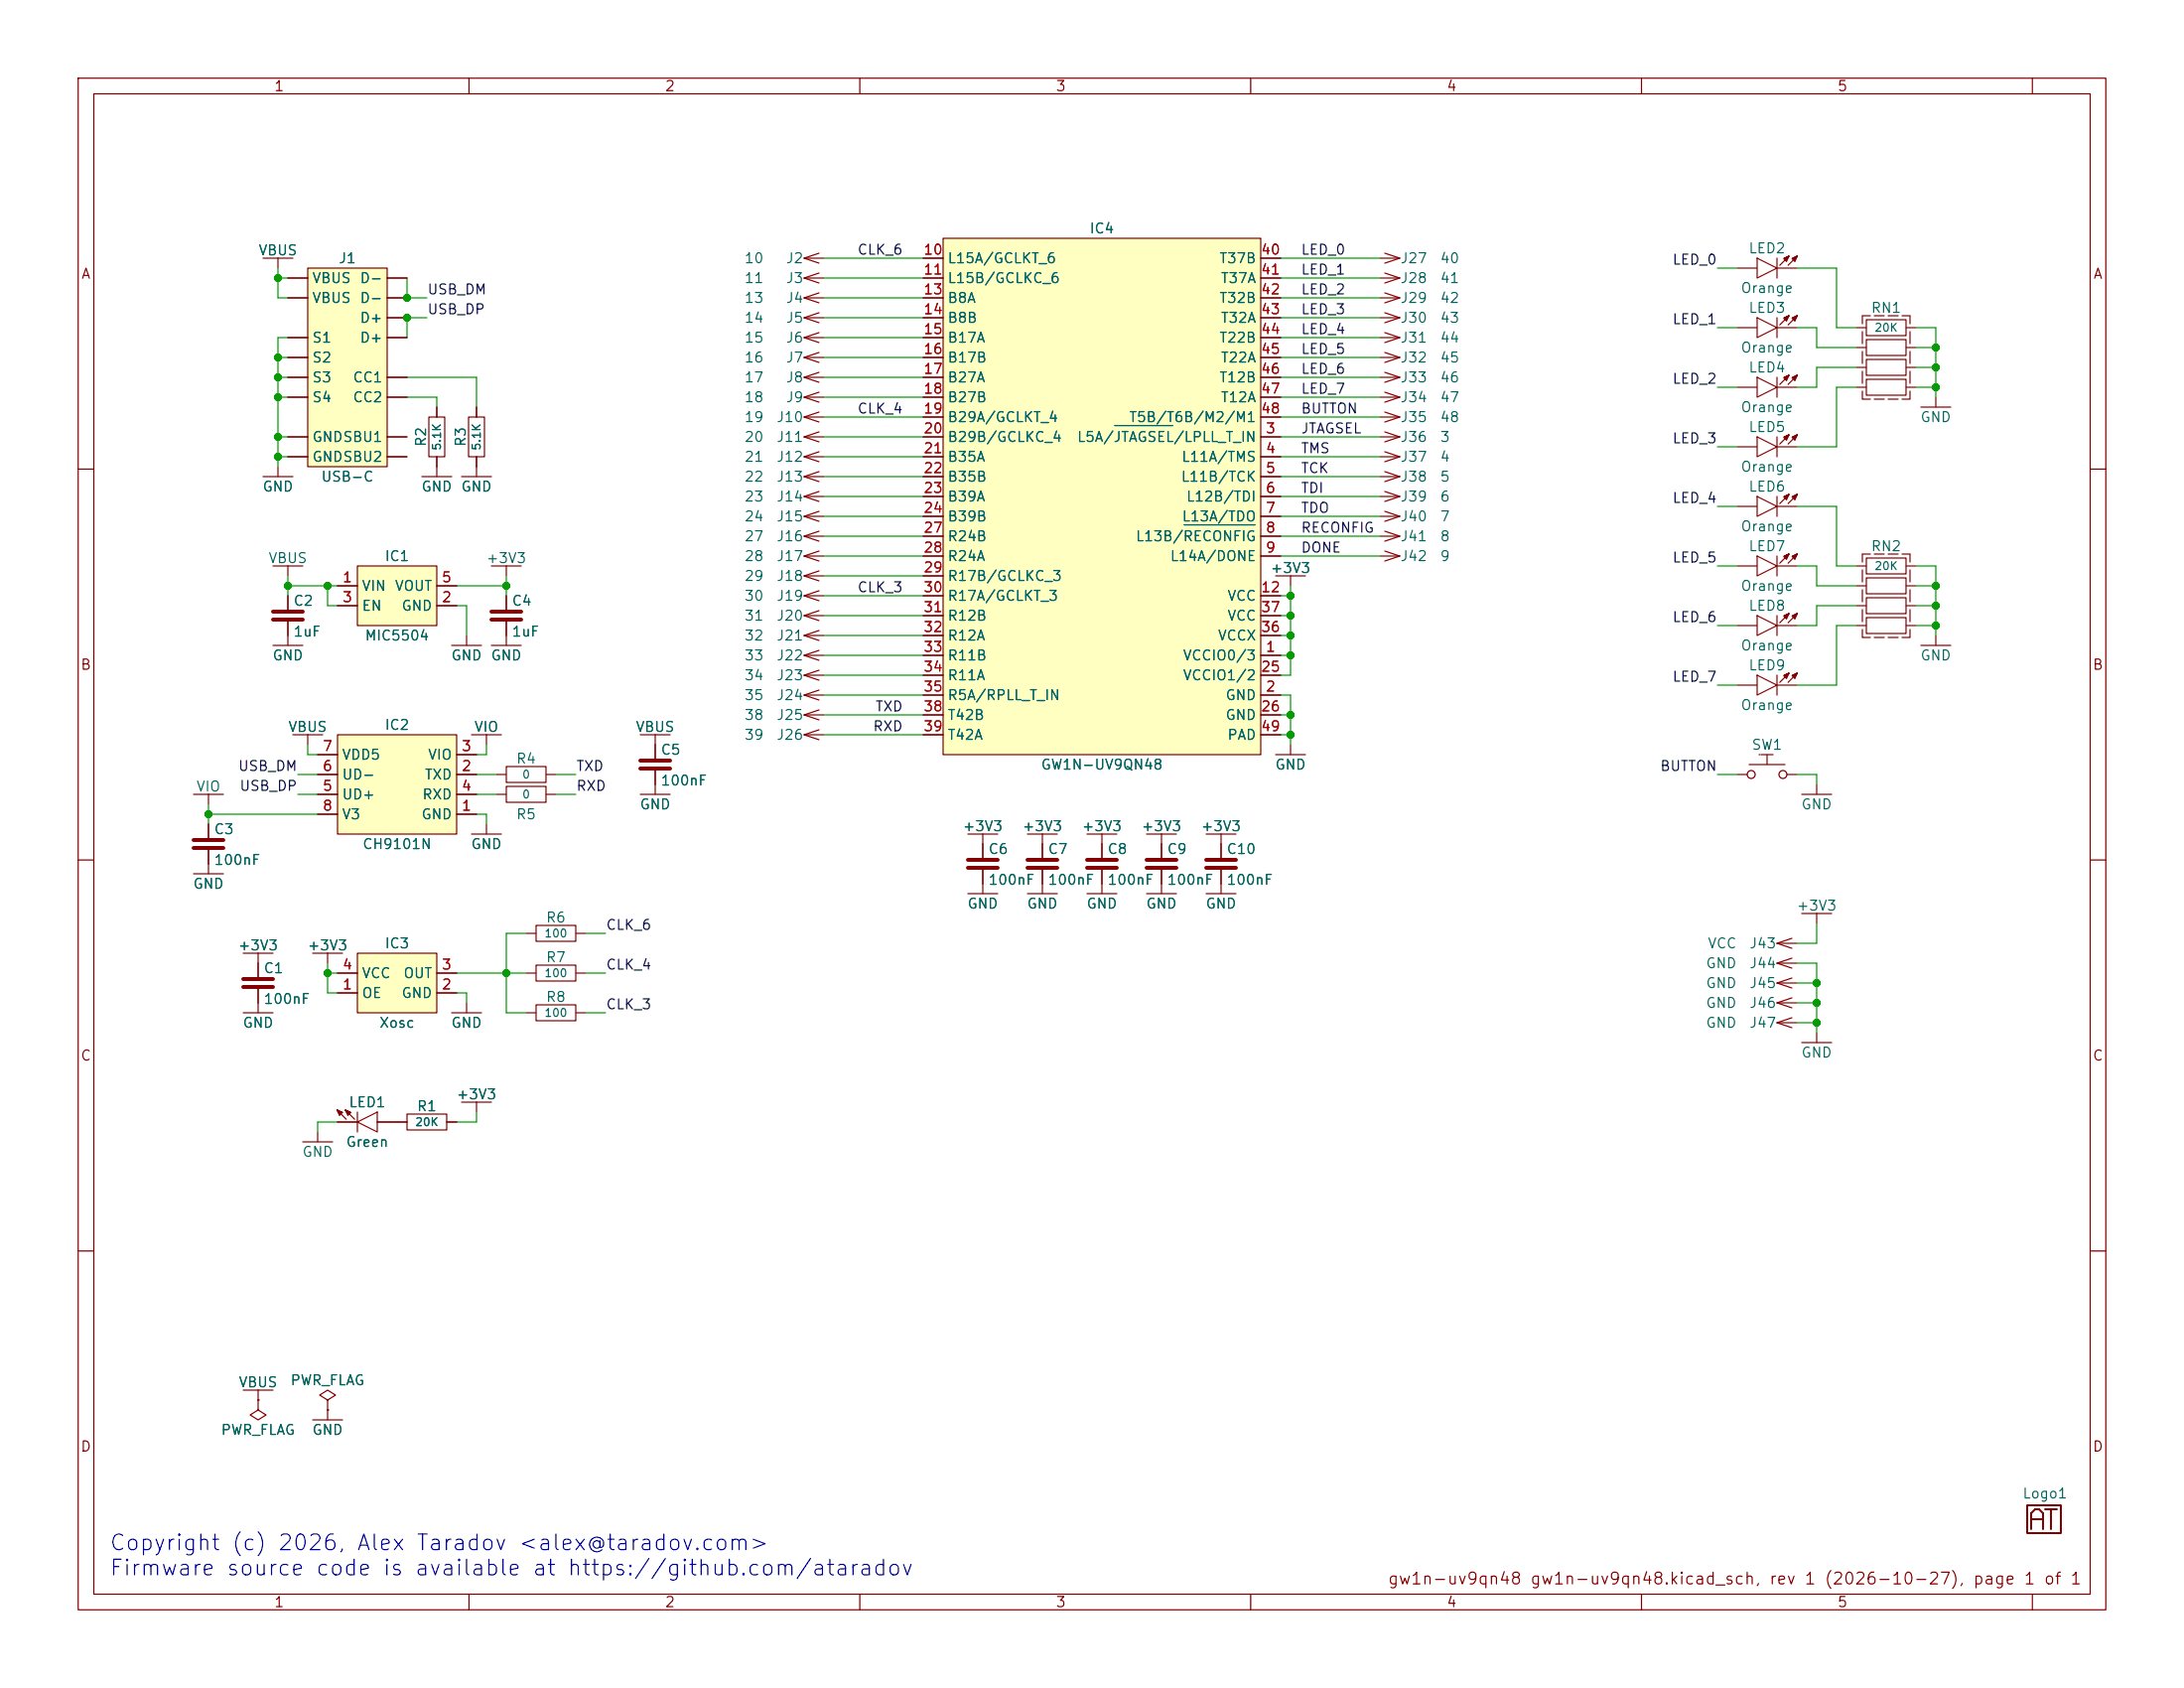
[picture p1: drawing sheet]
<svg xmlns="http://www.w3.org/2000/svg" width="279mm" height="216mm" viewBox="0 0 279 216" stroke-linecap="round" stroke-linejoin="round" font-family="sans-serif">
<g fill="none" stroke="#840000" stroke-width=".15">
<path d="M10 10h259.4v195.9h-259.4zM12 12h255.4v191.9h-255.4zM60 10v2M110 10v2M160 10v2M210 10v2M260 10v2M176.5 53.3h2.6M176.5 48.3h2.6M176.5 50.8h2.6M176.5 55.9h2.6M177.2 52.7l1.9 .6"/>
<path d="M177.2 47.6l1.9 .7M177.2 50.2l1.9 .6M177.2 55.2l1.9 .7M179.1 53.3l-1.9 .7M179.1 48.3l-1.9 .6M179.1 50.8l-1.9 .6M179.1 55.9l-1.9 .6M10 60h2M34.9 72.4h3.8M36.8 72.4v1.3M36.8 76.2v1.9M36.8 79.4v3.2"/>
<path d="M62.9 72.4h3.8M64.8 72.4v1.3M102.9 78.7l1.9 .7M102.9 78.7h2.5M102.9 71.1l1.9 .7M102.9 71.1h2.5M102.9 73.7l1.9 .6M102.9 73.7h2.5M102.9 68.6l1.9 .6M102.9 68.6h2.5M102.9 66l1.9 .7M102.9 66h2.5"/>
<path d="M102.9 76.2l1.9 .6M102.9 76.2h2.5M104.8 78.1l-1.9 .6M104.8 70.5l-1.9 .6M104.8 73l-1.9 .7M104.8 67.9l-1.9 .7M104.8 65.4l-1.9 .6M104.8 75.6l-1.9 .6M237.5 72.4h1.3M237.5 74.9h1.3M237.5 77.5h1.3M238.3 72.9v1.5"/>
<path d="M238.3 75.4v1.6M238.3 78v1.5M238.8 71.4h5v2h-5zM238.8 73.9h5v2h-5zM238.8 76.5h5v2h-5zM238.8 79h5v2h-5zM239.3 70.9h-1v1M239.8 70.9h1.2M241.6 70.9h1.2M243.3 70.9h1v1M243.8 72.4h1.3M243.8 74.9h1.3"/>
<path d="M243.8 77.5h1.3M244.3 72.9v1.5M244.3 75.4v1.6M244.3 78v1.5M267.4 60h2M34.9 82.6h3.8M81.9 94h3.8M83.8 94v3.2M83.8 98.4v3.2M102.9 81.3l1.9 .6M102.9 81.3h2.5M102.9 88.9l1.9 .6"/>
<path d="M102.9 88.9h2.5M102.9 91.4l1.9 .7M102.9 91.4h2.5M102.9 94l1.9 .6M102.9 94h2.5M104.8 80.6l-1.9 .7M104.8 88.3l-1.9 .6M104.8 90.8l-1.9 .6M104.8 93.3l-1.9 .7M237.5 80h1.3M238.3 80.5v1h1M239.8 81.5h1.2"/>
<path d="M241.6 81.5h1.2M243.8 80h1.3M244.3 80.5v1h-1M245.7 82.6h3.9M247.6 81.3v1.3M10 110h2M81.9 101.6h3.8M267.4 110h2M10 160h2M267.4 160h2M60 203.9v2M110 203.9v2"/>
<path d="M160 203.9v2M210 203.9v2M260 203.9v2"/>
</g>
<path d="M34.9 78.2h3.8M34.9 79.2h3.8M81.9 97.3h3.8M81.9 98.3h3.8" fill="none" stroke="#840000" stroke-width=".5"/>
<path d="M45.7 72.4h10.2v7.6h-10.2z" fill="#ffffc2"/>
<g fill="none" stroke="#840000" stroke-width=".15">
<path d="M102.9 35.6l1.9 .6M102.9 35.6h2.5M104.8 34.9l-1.9 .7M55.9 59.7v1.3M61 59.7v1.3M43.2 74.9h2.5M43.2 77.5h2.5M45.7 72.4h10.2v7.6h-10.2zM54 61h3.8M55.9 74.9h2.5M55.9 77.5h2.5M59.1 61h3.8"/>
<path d="M222.2 72.4h2.6M224.8 78.7l2.5 1.3-2.5 1.3zM224.8 71.1l2.5 1.3-2.5 1.3zM227.3 71.1v2.6M227.3 78.7v2.6M227.3 72.4h2.6M228.2 78.8l.3 .3 .4-.6-.7 .3 .7-.3-1.2 1.2M228.2 71.2l.3 .3 .4-.6-.7 .3 .7-.3-1.2 1.1M228.3 78.8l.6-.3-.4 .5M228.3 71.2l.6-.3-.4 .5M229.3 78.8l.3 .3 .3-.6-.6 .3 .6-.3-1.1 1.2M229.3 71.2l.3 .3 .3-.6-.6 .3 .6-.3-1.1 1.1"/>
<path d="M229.4 78.8l.5-.3-.4 .5M229.4 71.2l.5-.3-.4 .5M222.2 80h2.6M227.3 80h2.6"/>
</g>
<path d="M120.6 30.5h40.7v66h-40.7z" fill="#ffffc2"/>
<g fill="none" stroke="#840000" stroke-width=".15">
<path d="M118.1 33h2.5M118.1 35.6h2.5M118.1 38.1h2.5M120.6 30.5h40.7v66h-40.7zM161.3 33h2.5M161.3 35.6h2.5M161.3 38.1h2.5M118.1 55.9h2.5M118.1 58.4h2.5M118.1 40.6h2.5M118.1 43.2h2.5M118.1 45.7h2.5"/>
<path d="M118.1 48.3h2.5M118.1 50.8h2.5M118.1 53.3h2.5M161.3 55.9h2.5M161.3 58.4h2.5M161.3 40.6h2.5M161.3 43.2h2.5M161.3 45.7h2.5M161.3 48.3h2.5M161.3 50.8h2.5M161.3 53.3h2.5M176.5 45.7h2.6"/>
<path d="M177.2 45.1l1.9 .6M179.1 45.7l-1.9 .7M237.5 41.9h1.3M237.5 44.5h1.3M237.5 47h1.3M237.5 49.5h1.3M238.3 50v1.1h1M238.3 42.4v1.5M238.3 45v1.5M238.3 47.5v1.5M238.8 40.9h5v2h-5zM238.8 43.4h5v2.1h-5z"/>
<path d="M238.8 46h5v2h-5zM238.8 48.5h5v2h-5zM239.3 40.4h-1v1M239.8 40.4h1.2M239.8 51.1h1.2M241.6 40.4h1.2M241.6 51.1h1.2M243.3 40.4h1v1M243.8 41.9h1.3M243.8 44.5h1.3M243.8 47h1.3M243.8 49.5h1.3"/>
<path d="M244.3 50v1.1h-1M244.3 42.4v1.5M244.3 45v1.5M244.3 47.5v1.5M64.8 76.2v1.9M64.8 79.4v3.2M118.1 61h2.5M118.1 63.5h2.5M118.1 66h2.5M118.1 68.6h2.5M118.1 71.1h2.5M118.1 76.2h2.5"/>
<path d="M118.1 73.7h2.5M118.1 78.7h2.5M161.3 61h2.5M161.3 63.5h2.5M161.3 66h2.5M161.3 68.6h2.5M161.3 71.1h2.5M161.3 76.2h2.5M161.3 78.7h2.5M176.5 61h2.6M177.2 60.3l1.9 .7M179.1 61l-1.9 .6"/>
<path d="M57.8 82.6h3.8M59.7 81.3v1.3M62.9 82.6h3.8M102.9 83.8h2.5M102.9 86.4h2.5M102.9 83.8l1.9 .7M102.9 86.4l1.9 .6M104.8 83.2l-1.9 .6M104.8 85.7l-1.9 .7M118.1 83.8h2.5M118.1 88.9h2.5M118.1 86.4h2.5"/>
<path d="M118.1 91.4h2.5M118.1 81.3h2.5M118.1 94h2.5M161.3 83.8h2.5M161.3 88.9h2.5M161.3 86.4h2.5M161.3 91.4h2.5M161.3 81.3h2.5M161.3 94h2.5"/>
</g>
<path d="M142.6 54.4h7.4M151.5 67.1h9.1" fill="none" stroke="#006464" stroke-width=".15"/>
<path d="M62.9 78.2h3.8M62.9 79.2h3.8" fill="none" stroke="#840000" stroke-width=".5"/>
<path d="M43.2 94h15.2v12.7h-15.2z" fill="#ffffc2"/>
<g fill="none" stroke="#840000" stroke-width=".15">
<path d="M102.9 38.1h2.5M102.9 33h2.5M102.9 33l1.9 .7M102.9 38.1l1.9 .6M104.8 32.4l-1.9 .6M104.8 37.5l-1.9 .6M176.5 35.6h2.6M176.5 38.1h2.6M176.5 33h2.6M177.2 34.9l1.9 .7M177.2 37.5l1.9 .6M177.2 32.4l1.9 .6"/>
<path d="M179.1 35.6l-1.9 .6M179.1 38.1l-1.9 .6M179.1 33l-1.9 .7M222.2 34.3h2.6M224.8 33l2.5 1.3-2.5 1.3zM227.3 33v2.6M227.3 34.3h2.6M228.2 33.1l.3 .3 .4-.6-.7 .3 .7-.3-1.2 1.1M228.3 33.1l.6-.3-.4 .5M229.3 33.1l.3 .3 .3-.6-.6 .3 .6-.3-1.1 1.1M229.4 33.1l.5-.3-.4 .5M102.9 40.6h2.5"/>
<path d="M102.9 58.4h2.5M102.9 55.9l1.9 .6M102.9 55.9h2.5M102.9 43.2l1.9 .6M102.9 43.2h2.5M102.9 45.7l1.9 .7M102.9 45.7h2.5M102.9 40.6l1.9 .7M102.9 48.3l1.9 .6M102.9 48.3h2.5M102.9 50.8l1.9 .6M102.9 50.8h2.5"/>
<path d="M102.9 58.4l1.9 .7M102.9 53.3l1.9 .7M102.9 53.3h2.5M104.8 55.2l-1.9 .7M104.8 42.5l-1.9 .7M104.8 45.1l-1.9 .6M104.8 40l-1.9 .6M104.8 47.6l-1.9 .7M104.8 50.2l-1.9 .6M104.8 57.8l-1.9 .6M104.8 52.7l-1.9 .6M176.5 40.6h2.6"/>
<path d="M176.5 58.4h2.6M176.5 43.2h2.6M177.2 40l1.9 .6M177.2 57.8l1.9 .6M177.2 42.5l1.9 .7M179.1 40.6l-1.9 .7M179.1 58.4l-1.9 .7M179.1 43.2l-1.9 .6M222.2 41.9h2.6M224.8 40.6l2.5 1.3-2.5 1.3zM227.3 40.6v2.6M227.3 41.9h2.6"/>
<path d="M228.2 40.7l.3 .3 .4-.6-.7 .3 .7-.3-1.2 1.2M228.3 40.7l.6-.3-.4 .5M229.3 40.7l.3 .3 .3-.6-.6 .3 .6-.3-1.1 1.2M229.4 40.7l.5-.3-.4 .5M245.7 52.1h3.9M247.6 50.8v1.3M102.9 63.5h2.5M102.9 61l1.9 .6M102.9 61h2.5M102.9 63.5l1.9 .6M104.8 60.3l-1.9 .7M104.8 62.9l-1.9 .6"/>
<path d="M176.5 71.1h2.6M176.5 63.5h2.6M176.5 66h2.6M176.5 68.6h2.6M177.2 70.5l1.9 .6M177.2 62.9l1.9 .6M177.2 65.4l1.9 .6M177.2 67.9l1.9 .7M179.1 71.1l-1.9 .7M179.1 63.5l-1.9 .6M179.1 66l-1.9 .7M179.1 68.6l-1.9 .6"/>
<path d="M37.5 94h3.8M39.4 94v1.3M40.6 99.1h2.6M40.6 96.5h2.6M43.2 94h15.2v12.7h-15.2zM58.4 99.1h2.6M58.4 96.5h2.6M60.3 94h3.8M62.2 94v1.3M63.5 99.1h1.3M64.8 98h5v2.1h-5zM69.8 99.1h1.3"/>
<path d="M24.8 101.6h3.8M24.8 111.8h3.8M26.7 101.6v1.3M26.7 105.4v1.9M26.7 108.6v3.2M40.6 104.1h2.6M40.6 101.6h2.6M58.4 104.1h2.6M58.4 101.6h2.6M60.3 106.7h3.8M62.2 105.4v1.3M63.5 101.6h1.3"/>
<path d="M64.8 100.6h5v2h-5zM69.8 101.6h1.3M131.4 114.3h3.9M133.3 113v1.3M139.1 114.3h3.8M141 108v1.9M141 111.1v3.2M230.5 116.8h3.8M232.4 116.8v1.3M67.3 129.5h1.3M68.6 128.5h5.1v2.1h-5.1zM73.7 129.5h1.2"/>
</g>
<path d="M24.8 107.4h3.8M24.8 108.5h3.8M139.1 110h3.8M139.1 111h3.8" fill="none" stroke="#840000" stroke-width=".5"/>
<path d="M39.4 34.3h10.1v25.4h-10.1z" fill="#ffffc2"/>
<g fill="none" stroke="#840000" stroke-width=".15">
<path d="M36.8 35.6h2.6M36.8 38.1h2.6M39.4 34.3h10.1v25.4h-10.1zM49.5 35.6h2.6M49.5 38.1h2.6M36.8 48.3h2.6M36.8 50.8h2.6M36.8 43.2h2.6M36.8 55.9h2.6M36.8 58.4h2.6M36.8 45.7h2.6M49.5 48.3h2.6"/>
<path d="M49.5 50.8h2.6M49.5 40.6h2.6M49.5 43.2h2.6M49.5 55.9h2.6M49.5 58.4h2.6M54.9 53.3h2v5.1h-2zM55.9 52.1v1.2M55.9 58.4v1.3M59.9 53.3h2.1v5.1h-2.1zM61 52.1v1.2M61 58.4v1.3M222.2 57.2h2.6"/>
<path d="M224.8 55.9l2.5 1.3-2.5 1.2zM227.3 55.9v2.5M227.3 57.2h2.6M228.2 55.9l.3 .4 .4-.7-.7 .3 .7-.3-1.2 1.2M228.3 56l.6-.4-.4 .6M229.3 55.9l.3 .4 .3-.7-.6 .3 .6-.3-1.1 1.2M229.4 56l.5-.4-.4 .6M222.2 64.8h2.6M224.8 63.5l2.5 1.3-2.5 1.2zM227.3 63.5v2.5M227.3 64.8h2.6M228.2 63.6l.3 .3 .4-.7-.7 .4 .7-.4-1.2 1.2"/>
<path d="M228.3 63.6l.6-.4-.4 .6M229.3 63.6l.3 .3 .3-.7-.6 .4 .6-.4-1.1 1.2M229.4 63.6l.5-.4-.4 .6M67.3 119.4h1.3M68.6 118.4h5.1v2h-5.1zM73.7 119.4h1.2M123.8 106.7h3.8M123.8 114.3h3.8M125.7 106.7v3.2M125.7 111.1v3.2M131.4 106.7h3.9M133.3 106.7v3.2"/>
<path d="M133.3 111.1v1.9M148.6 108v1.9M148.6 111.1v1.9M154.3 106.7h3.8M154.3 114.3h3.8M156.2 106.7v3.2M156.2 111.1v3.2M67.3 124.5h1.3M68.6 123.4h5.1v2.1h-5.1zM73.7 124.5h1.2M227.3 120.7l1.9 .6M227.3 120.7h2.6"/>
<path d="M227.3 128.3l1.9 .6M227.3 128.3h2.6M227.3 125.7l1.9 .7M227.3 125.7h2.6M229.2 120l-1.9 .7M229.2 127.6l-1.9 .7M229.2 125.1l-1.9 .6M230.5 133.4h3.8M232.4 132.1v1.3M40 181.6h3.8M41.9 180.3v1.3"/>
</g>
<path d="M123.8 110h3.8M123.8 111h3.8M131.4 110h3.9M131.4 111h3.9M146.7 110h3.8M146.7 111h3.8M154.3 110h3.8M154.3 111h3.8" fill="none" stroke="#840000" stroke-width=".5"/>
<path d="M259.3 192.5h4.4v3.6h-4.4zM259.8 195.6v-2.1l.5-.5h.6l.5 .5v2.1M259.8 194.3h1.6M261.6 193h1.5M262.4 193v2.6" fill="none" stroke="#840000" stroke-width=".25"/>
<path d="M45.7 121.9h10.2v7.6h-10.2z" fill="#ffffc2"/>
<g fill="none" stroke="#840000" stroke-width=".15">
<path d="M33.7 33h3.8M35.6 33v1.3M36.8 35.6h2.6M36.8 38.1h2.6M49.5 35.6h2.6M49.5 38.1h2.6M118.1 33h2.5M118.1 35.6h2.5M118.1 38.1h2.5M161.3 33h2.5M161.3 35.6h2.5M161.3 38.1h2.5"/>
<path d="M35.6 59.7v1.3M36.8 48.3h2.6M36.8 50.8h2.6M36.8 43.2h2.6M36.8 55.9h2.6M36.8 58.4h2.6M36.8 45.7h2.6M49.5 48.3h2.6M49.5 50.8h2.6M49.5 40.6h2.6M49.5 43.2h2.6M49.5 55.9h2.6"/>
<path d="M49.5 58.4h2.6M55.9 52.1v1.2M55.9 58.4v1.3M61 52.1v1.2M61 58.4v1.3M118.1 48.3h2.5M118.1 50.8h2.5M118.1 40.6h2.5M118.1 43.2h2.5M118.1 55.9h2.5M118.1 58.4h2.5M118.1 45.7h2.5"/>
<path d="M118.1 53.3h2.5M161.3 48.3h2.5M161.3 50.8h2.5M161.3 40.6h2.5M161.3 43.2h2.5M161.3 55.9h2.5M161.3 58.4h2.5M161.3 45.7h2.5M161.3 53.3h2.5M222.2 49.5h2.6M224.8 48.3l2.5 1.2-2.5 1.3zM227.3 48.3v2.5"/>
<path d="M227.3 49.5h2.6M228.2 48.3l.3 .4 .4-.7-.7 .3 .7-.3-1.2 1.2M228.3 48.4l.6-.4-.4 .6M229.3 48.3l.3 .4 .3-.7-.6 .3 .6-.3-1.1 1.2M229.4 48.4l.5-.4-.4 .6M33.7 61h3.8M36.8 76.2v1.9M36.8 79.4v1.9M43.2 74.9h2.5M43.2 77.5h2.5M55.9 74.9h2.5M55.9 77.5h2.5"/>
<path d="M64.8 76.2v1.9M64.8 79.4v1.9M118.1 61h2.5M118.1 73.7h2.5M118.1 63.5h2.5M118.1 66h2.5M118.1 68.6h2.5M118.1 71.1h2.5M118.1 76.2h2.5M118.1 78.7h2.5M161.3 61h2.5M161.3 63.5h2.5"/>
<path d="M161.3 66h2.5M161.3 68.6h2.5M161.3 71.1h2.5M161.3 76.2h2.5M161.3 78.7h2.5M163.2 73.7h3.8M165.1 73.7v1.2M40.6 96.5h2.6M40.6 99.1h2.6M58.4 96.5h2.6M58.4 99.1h2.6M83.8 95.3v1.9"/>
<path d="M83.8 98.4v1.9M118.1 83.8h2.5M118.1 88.9h2.5M118.1 86.4h2.5M118.1 91.4h2.5M118.1 81.3h2.5M118.1 94h2.5M161.3 83.8h2.5M161.3 88.9h2.5M161.3 86.4h2.5M161.3 91.4h2.5M161.3 81.3h2.5"/>
<path d="M161.3 94h2.5M163.2 96.5h3.8M165.1 95.3v1.2M222.2 87.6h2.6M222.2 99.1h1.3M223.8 97.8h4.5M224.8 86.4l2.5 1.2-2.5 1.3zM225 96.5h.1M225.3 96.5h1.5M226.1 96.5v1.3M227.3 86.4v2.5M227.3 87.6h2.6"/>
<path d="M228.2 86.4l.3 .4 .4-.7-.7 .3 .7-.3-1.2 1.2M228.3 86.5l.6-.4-.4 .6M228.6 99.1h1.3M229.3 86.4l.3 .4 .3-.7-.6 .3 .6-.3-1.1 1.2M229.4 86.5l.5-.4-.4 .6M26.7 105.4v1.9M26.7 108.6v1.9M40.6 101.6h2.6M40.6 104.1h2.6M58.4 101.6h2.6M58.4 104.1h2.6M125.7 108v1.9"/>
<path d="M125.7 111.1v1.9M133.3 108v1.9M133.3 111.1v1.9M139.1 106.7h3.8M141 106.7v3.2M141 111.1v1.9M146.7 106.7h3.8M146.7 114.3h3.8M148.6 106.7v3.2M148.6 111.1v3.2M156.2 108v1.9M156.2 111.1v1.9"/>
<path d="M230.5 101.6h3.8M232.4 100.3v1.3M31.1 129.5h3.8M31.1 121.9h3.8M33 121.9v3.2M33 126.4v3.1M40 121.9h3.8M41.9 121.9v1.3M43.2 127h2.5M43.2 124.5h2.5M45.7 121.9h10.2v7.6h-10.2zM55.9 127h2.5"/>
<path d="M55.9 124.5h2.5M57.8 129.5h3.8M59.7 128.3v1.2M227.3 123.2l1.9 .6M227.3 123.2h2.6M227.3 130.8l1.9 .6M227.3 130.8h2.6M229.2 122.6l-1.9 .6M229.2 130.2l-1.9 .6M38.7 146.1h3.8M40.6 144.8v1.3M43.2 143.5h2.5"/>
<path d="M43.7 142.3l-.6-.3 .4 .5M43.8 142.3l-.4 .3-.3-.6 .7 .3-.7-.3 1.2 1.2M44.8 142.3l-.6-.3 .4 .5M44.9 142.3l-.4 .3-.3-.6 .7 .3-.7-.3 1.2 1.2M45.7 143.5l2.6-1.3v2.6zM45.7 142.2v2.6M48.3 143.5h3.8M52.1 142.5h5v2h-5zM57.1 143.5h1.3M59.1 141h3.8M61 141v1.2M31.1 177.8h3.8"/>
<path d="M33 179.1v1.2l1 .7-1 .6-1-.6 1-.7M33 179.1h.1M33 177.8v1.3M41.9 179.1l1-.7-1-.6-1 .6 1 .7v1.2M41.9 180.3h.1"/>
<circle cx="224" cy="99.1" r=".51"/>
<circle cx="228.1" cy="99.1" r=".51"/>
</g>
<path d="M31.1 125.2h3.8M31.1 126.2h3.8" fill="none" stroke="#840000" stroke-width=".5"/>
<g fill="none" stroke="#009600" stroke-width=".15">
<path d="M35.6 34.3v3.8h1.2M35.6 35.6h1.2M52.1 35.6v2.5h2.5M105.4 33h12.7M105.4 38.1h12.7M105.4 35.6h12.7M163.8 33h12.7M163.8 38.1h12.7M163.8 35.6h12.7M219.7 34.3h2.5M229.9 34.3h5v7.6h2.6M35.6 45.7h1.2"/>
<path d="M35.6 48.3h1.2M35.6 50.8h1.2M35.6 58.4h1.2M35.6 55.9h1.2M36.8 43.2h-1.2v16.5M52.1 48.3h8.9v3.8M52.1 50.8h3.8v1.3M54.6 40.6h-2.5v2.6M105.4 43.2h12.7M105.4 40.6h12.7M105.4 45.7h12.7M105.4 48.3h12.7"/>
<path d="M105.4 50.8h12.7M105.4 58.4h12.7M105.4 55.9h12.7M105.4 53.3h12.7M163.8 43.2h12.7M163.8 40.6h12.7M163.8 45.7h12.7M163.8 48.3h12.7M163.8 50.8h12.7M163.8 58.4h12.7M163.8 55.9h12.7M163.8 53.3h12.7"/>
<path d="M219.7 41.9h2.5M219.7 57.2h2.5M219.7 49.5h2.5M229.9 41.9h2.5v2.6h5.1M237.5 47h-5.1v2.5h-2.5M237.5 49.5h-2.6v7.7h-5M245.1 41.9h2.5v8.9M245.1 44.5h2.5M245.1 47h2.5M245.1 49.5h2.5M36.8 74.9h6.4M36.8 73.7v2.5"/>
<path d="M41.9 74.9v2.6h1.3M58.4 74.9h6.4M58.4 77.5h1.3v3.8M64.8 73.7v2.5M105.4 66h12.7M105.4 78.7h12.7M105.4 63.5h12.7M105.4 61h12.7M105.4 76.2h12.7M105.4 71.1h12.7M105.4 68.6h12.7M105.4 73.7h12.7"/>
<path d="M163.8 66h12.7M163.8 78.7h1.3M163.8 63.5h12.7M163.8 61h12.7M163.8 76.2h1.3M163.8 71.1h12.7M163.8 68.6h12.7M165.1 74.9v11.5h-1.3M219.7 72.4h2.5M219.7 64.8h2.5M229.9 72.4h2.5v2.5h5.1M229.9 64.8h5v7.6h2.6"/>
<path d="M237.5 77.5h-5.1v2.5h-2.5M245.1 72.4h2.5v8.9M245.1 74.9h2.5M245.1 77.5h2.5M38.1 99.1h2.5M39.4 95.3v1.2h1.2M61 99.1h2.5M62.2 95.3v1.2h-1.2M71.1 99.1h2.6M105.4 88.9h12.7M105.4 94h12.7M105.4 86.4h12.7"/>
<path d="M105.4 81.3h12.7M105.4 83.8h12.7M105.4 91.4h12.7M163.8 88.9h1.3v6.4M163.8 94h1.3M163.8 81.3h1.3M163.8 83.8h1.3M163.8 91.4h1.3M219.7 99.1h2.5M219.7 87.6h2.5M219.7 80h2.5M229.9 99.1h2.5v1.2"/>
<path d="M237.5 80h-2.6v7.6h-5M245.1 80h2.5M26.7 104.1h13.9M26.7 102.9v2.5M38.1 101.6h2.5M61 104.1h1.2v1.3M61 101.6h2.5M67.3 119.4h-2.5v10.1h2.5M71.1 101.6h2.6M74.9 119.4h2.6M232.4 118.1v2.6h-2.5M41.9 123.2v3.8h1.3"/>
<path d="M41.9 124.5h1.3M58.4 127h1.3v1.3M58.4 124.5h8.9M74.9 129.5h2.6M74.9 124.5h2.6M229.9 130.8h2.5M229.9 123.2h2.5v8.9M229.9 128.3h2.5M229.9 125.7h2.5M43.2 143.5h-2.6v1.3M61 142.2v1.3h-2.6"/>
</g>
<path d="M142.6 54.4h7.4M151.5 67.1h9.1" fill="none" stroke="#006464" stroke-width=".15"/>
<g fill="#009600" stroke="#009600" stroke-width=".13">
<circle cx="41.9" cy="124.5" r=".46"/>
<circle cx="64.8" cy="124.5" r=".46"/>
<circle cx="35.6" cy="35.6" r=".46"/>
<circle cx="35.6" cy="45.7" r=".46"/>
<circle cx="35.6" cy="50.8" r=".46"/>
<circle cx="35.6" cy="55.9" r=".46"/>
<circle cx="52.1" cy="38.1" r=".46"/>
<circle cx="52.1" cy="40.6" r=".46"/>
<circle cx="35.6" cy="48.3" r=".46"/>
<circle cx="35.6" cy="58.4" r=".46"/>
<circle cx="41.9" cy="74.9" r=".46"/>
<circle cx="36.8" cy="74.9" r=".46"/>
<circle cx="64.8" cy="74.9" r=".46"/>
<circle cx="26.7" cy="104.1" r=".46"/>
<circle cx="247.6" cy="49.5" r=".46"/>
<circle cx="247.6" cy="47" r=".46"/>
<circle cx="247.6" cy="44.5" r=".46"/>
<circle cx="165.1" cy="76.2" r=".46"/>
<circle cx="165.1" cy="78.7" r=".46"/>
<circle cx="247.6" cy="74.9" r=".46"/>
<circle cx="247.6" cy="77.5" r=".46"/>
<circle cx="247.6" cy="80" r=".46"/>
<circle cx="165.1" cy="81.3" r=".46"/>
<circle cx="165.1" cy="83.8" r=".46"/>
<circle cx="165.1" cy="91.4" r=".46"/>
<circle cx="165.1" cy="94" r=".46"/>
<circle cx="232.4" cy="130.8" r=".46"/>
<circle cx="232.4" cy="125.7" r=".46"/>
<circle cx="232.4" cy="128.3" r=".46"/>
</g>
<g font-size="2" fill="#0000c2">
<text x="13.9" y="198.8">Copyright (c) 2026, Alex Taradov &lt;alex@taradov.com&gt;</text>
<text x="13.9" y="202">Firmware source code is available at https://github.com/ataradov</text>
</g>
<text font-size="1.5" fill="#840000" x="177.4" y="203">gw1n-uv9qn48 gw1n-uv9qn48.kicad_sch, rev 1 (2026-10-27), page 1 of 1</text>
<g font-size="1.3" fill="#840000">
<text x="35" y="12">1</text>
<text x="85" y="12">2</text>
<text x="135" y="12">3</text>
<text x="185" y="12">4</text>
<text x="235" y="12">5</text>
<text x="10.3" y="36">A</text>
<text x="267.7" y="36">A</text>
<text x="10.2" y="86">B</text>
<text x="267.6" y="86">B</text>
<text x="10.2" y="136">C</text>
<text x="267.6" y="136">C</text>
<text x="10.2" y="186">D</text>
<text x="267.6" y="186">D</text>
<text x="35" y="205.9">1</text>
<text x="85" y="205.9">2</text>
<text x="135" y="205.9">3</text>
<text x="185" y="205.9">4</text>
<text x="235" y="205.9">5</text>
</g>
<g font-size="1.3" fill="#006464">
<text x="33" y="33">VBUS</text>
<text x="43.2" y="34">J1</text>
<text x="95.1" y="34">10</text>
<text x="100.5" y="34">J2</text>
<text x="121.1" y="34">L15A/GCLKT_6</text>
<text x="139.3" y="30.2">IC4</text>
<text x="155.9" y="34">T37B</text>
<text x="179.1" y="34">J27</text>
<text x="184.1" y="34">40</text>
<text x="223.6" y="32.7">LED2</text>
<text x="39.9" y="36.5">VBUS</text>
<text x="39.9" y="39.1">VBUS</text>
<text x="46" y="41.6">D+</text>
<text x="46" y="36.5">D-</text>
<text x="46" y="39.1">D-</text>
<text x="95.1" y="36.5">11</text>
<text x="95.1" y="39.1">13</text>
<text x="95.1" y="41.6">14</text>
<text x="100.5" y="36.5">J3</text>
<text x="100.5" y="39.1">J4</text>
<text x="100.5" y="41.6">J5</text>
<text x="121.1" y="36.5">L15B/GCLKC_6</text>
<text x="121.1" y="39.1">B8A</text>
<text x="121.1" y="41.6">B8B</text>
<text x="155.9" y="39.1">T32B</text>
<text x="156.1" y="36.5">T37A</text>
<text x="156.1" y="41.6">T32A</text>
<text x="179.1" y="41.6">J30</text>
<text x="179.1" y="36.5">J28</text>
<text x="179.1" y="39.1">J29</text>
<text x="184.1" y="41.6">43</text>
<text x="184.1" y="36.5">41</text>
<text x="184.1" y="39.1">42</text>
<text x="222.6" y="37.8">Orange</text>
<text x="223.6" y="40.3">LED3</text>
<text x="239.3" y="40.3">RN1</text>
<text x="39.9" y="44.1">S1</text>
<text x="39.9" y="46.7">S2</text>
<text x="46" y="44.1">D+</text>
<text x="95.1" y="44.1">15</text>
<text x="95.1" y="46.7">16</text>
<text x="100.5" y="44.1">J6</text>
<text x="100.5" y="46.7">J7</text>
<text x="121.1" y="44.1">B17A</text>
<text x="121.1" y="46.7">B17B</text>
<text x="155.9" y="44.1">T22B</text>
<text x="156.1" y="46.7">T22A</text>
<text x="179.1" y="46.7">J32</text>
<text x="179.1" y="44.1">J31</text>
<text x="184.1" y="46.7">45</text>
<text x="184.1" y="44.1">44</text>
<text x="222.6" y="45.4">Orange</text>
<text x="223.6" y="48">LED4</text>
<text x="39.9" y="49.2">S3</text>
<text x="39.9" y="51.8">S4</text>
<text x="45" y="49.2">CC1</text>
<text x="45" y="51.8">CC2</text>
<text x="95.1" y="49.2">17</text>
<text x="95.1" y="51.8">18</text>
<text x="100.5" y="49.2">J8</text>
<text x="100.5" y="51.8">J9</text>
<text x="121.1" y="49.2">B27A</text>
<text x="121.1" y="51.8">B27B</text>
<text x="155.9" y="49.2">T12B</text>
<text x="156.1" y="51.8">T12A</text>
<text x="179.1" y="49.2">J33</text>
<text x="179.1" y="51.8">J34</text>
<text x="184.1" y="49.2">46</text>
<text x="184.1" y="51.8">47</text>
<text x="222.6" y="53">Orange</text>
<text x="39.9" y="56.8">GNDSBU1</text>
<text x="39.9" y="59.4">GNDSBU2</text>
<text x="54.8" y="57.2" transform="rotate(-90 54.8 57.2)">R2</text>
<text x="59.9" y="57.2" transform="rotate(-90 59.9 57.2)">R3</text>
<text x="95.1" y="56.8">20</text>
<text x="95.1" y="59.4">21</text>
<text x="95.1" y="54.3">19</text>
<text x="99.2" y="56.8">J11</text>
<text x="99.2" y="59.4">J12</text>
<text x="99.2" y="54.3">J10</text>
<text x="121.1" y="54.3">B29A/GCLKT_4</text>
<text x="121.1" y="56.8">B29B/GCLKC_4</text>
<text x="121.1" y="59.4">B35A</text>
<text x="137.7" y="56.8">L5A/JTAGSEL/LPLL_T_IN</text>
<text x="144.3" y="54.3">T5B/T6B/M2/M1</text>
<text x="151.1" y="59.4">L11A/TMS</text>
<text x="179.1" y="54.3">J35</text>
<text x="179.1" y="56.8">J36</text>
<text x="179.1" y="59.4">J37</text>
<text x="184.1" y="54.3">48</text>
<text x="184.1" y="56.8">3</text>
<text x="184.1" y="59.4">4</text>
<text x="223.6" y="55.6">LED5</text>
<text x="245.6" y="54.3">GND</text>
<text x="33.5" y="63.2">GND</text>
<text x="41" y="61.9">USB-C</text>
<text x="53.8" y="63.2">GND</text>
<text x="58.9" y="63.2">GND</text>
<text x="95.1" y="61.9">22</text>
<text x="95.1" y="64.5">23</text>
<text x="99.2" y="61.9">J13</text>
<text x="99.2" y="64.5">J14</text>
<text x="121.1" y="61.9">B35B</text>
<text x="121.1" y="64.5">B39A</text>
<text x="151" y="61.9">L11B/TCK</text>
<text x="151.7" y="64.5">L12B/TDI</text>
<text x="179.1" y="61.9">J38</text>
<text x="179.1" y="64.5">J39</text>
<text x="184.1" y="61.9">5</text>
<text x="184.1" y="64.5">6</text>
<text x="222.6" y="60.7">Orange</text>
<text x="223.6" y="63.2">LED6</text>
<text x="95.1" y="69.5">27</text>
<text x="95.1" y="67">24</text>
<text x="99.2" y="69.5">J16</text>
<text x="99.2" y="67">J15</text>
<text x="121.1" y="67">B39B</text>
<text x="121.1" y="69.5">R24B</text>
<text x="145.2" y="69.5">L13B/RECONFIG</text>
<text x="151.1" y="67">L13A/TDO</text>
<text x="179.1" y="67">J40</text>
<text x="179.1" y="69.5">J41</text>
<text x="184.1" y="67">7</text>
<text x="184.1" y="69.5">8</text>
<text x="222.6" y="68.3">Orange</text>
<text x="223.6" y="70.8">LED7</text>
<text x="239.3" y="70.8">RN2</text>
<text x="34.3" y="72.3">VBUS</text>
<text x="37.4" y="77.8">C2</text>
<text x="46.2" y="75.9">VIN</text>
<text x="49.1" y="72.1">IC1</text>
<text x="50.4" y="75.9">VOUT</text>
<text x="62.1" y="72.3">+3V3</text>
<text x="65.4" y="77.8">C4</text>
<text x="95.1" y="72.1">28</text>
<text x="95.1" y="74.6">29</text>
<text x="95.1" y="77.2">30</text>
<text x="99.2" y="72.1">J17</text>
<text x="99.2" y="74.6">J18</text>
<text x="99.2" y="77.2">J19</text>
<text x="121.1" y="72.1">R24A</text>
<text x="121.1" y="74.6">R17B/GCLKC_3</text>
<text x="121.1" y="77.2">R17A/GCLKT_3</text>
<text x="149.6" y="72.1">L14A/DONE</text>
<text x="156.9" y="77.2">VCC</text>
<text x="162.4" y="73.6">+3V3</text>
<text x="179.1" y="72.1">J42</text>
<text x="184.1" y="72.1">9</text>
<text x="222.6" y="75.9">Orange</text>
<text x="37.4" y="81.7">1uF</text>
<text x="46.2" y="78.4">EN</text>
<text x="46.6" y="82.2">MIC5504</text>
<text x="51.3" y="78.4">GND</text>
<text x="65.4" y="81.7">1uF</text>
<text x="95.1" y="79.7">31</text>
<text x="95.1" y="82.2">32</text>
<text x="99.2" y="79.7">J20</text>
<text x="99.2" y="82.2">J21</text>
<text x="121.1" y="79.7">R12B</text>
<text x="121.1" y="82.2">R12A</text>
<text x="155.7" y="82.2">VCCX</text>
<text x="156.9" y="79.7">VCC</text>
<text x="222.6" y="83.5">Orange</text>
<text x="223.6" y="78.4">LED8</text>
<text x="34.8" y="84.8">GND</text>
<text x="57.6" y="84.8">GND</text>
<text x="62.7" y="84.8">GND</text>
<text x="95.1" y="89.9">35</text>
<text x="95.1" y="84.8">33</text>
<text x="95.1" y="87.3">34</text>
<text x="99.2" y="89.9">J24</text>
<text x="99.2" y="84.8">J22</text>
<text x="99.2" y="87.3">J23</text>
<text x="121.1" y="84.8">R11B</text>
<text x="121.1" y="87.3">R11A</text>
<text x="121.1" y="89.9">R5A/RPLL_T_IN</text>
<text x="151.2" y="84.8">VCCIO0/3</text>
<text x="151.2" y="87.3">VCCIO1/2</text>
<text x="156.7" y="89.9">GND</text>
<text x="223.6" y="86.1">LED9</text>
<text x="245.6" y="84.8">GND</text>
<text x="36.8" y="93.9">VBUS</text>
<text x="49.1" y="93.7">IC2</text>
<text x="60.6" y="93.9">VIO</text>
<text x="81.2" y="93.9">VBUS</text>
<text x="95.1" y="92.4">38</text>
<text x="95.1" y="94.9">39</text>
<text x="99.2" y="92.4">J25</text>
<text x="99.2" y="94.9">J26</text>
<text x="121.1" y="92.4">T42B</text>
<text x="121.1" y="94.9">T42A</text>
<text x="156.7" y="92.4">GND</text>
<text x="156.9" y="94.9">PAD</text>
<text x="222.6" y="91.1">Orange</text>
<text x="25" y="101.5">VIO</text>
<text x="43.7" y="100">UD-</text>
<text x="43.7" y="97.5">VDD5</text>
<text x="54.2" y="100">TXD</text>
<text x="54.7" y="97.5">VIO</text>
<text x="65.9" y="98">R4</text>
<text x="84.4" y="96.8">C5</text>
<text x="84.4" y="100.8">100nF</text>
<text x="133.1" y="98.8">GW1N-UV9QN48</text>
<text x="163" y="98.8">GND</text>
<text x="224" y="96.2">SW1</text>
<text x="27.3" y="107">C3</text>
<text x="43.7" y="102.6">UD+</text>
<text x="43.7" y="105.1">V3</text>
<text x="53.8" y="105.1">GND</text>
<text x="53.9" y="102.6">RXD</text>
<text x="65.9" y="105.1">R5</text>
<text x="81.8" y="103.8">GND</text>
<text x="123.1" y="106.6">+3V3</text>
<text x="130.7" y="106.6">+3V3</text>
<text x="138.3" y="106.6">+3V3</text>
<text x="145.9" y="106.6">+3V3</text>
<text x="153.5" y="106.6">+3V3</text>
<text x="230.3" y="103.8">GND</text>
<text x="24.6" y="114">GND</text>
<text x="27.3" y="110.9">100nF</text>
<text x="46.3" y="108.9">CH9101N</text>
<text x="60.2" y="108.9">GND</text>
<text x="126.3" y="109.5">C6</text>
<text x="126.3" y="113.5">100nF</text>
<text x="134" y="109.5">C7</text>
<text x="134" y="113.5">100nF</text>
<text x="141.6" y="109.5">C8</text>
<text x="141.6" y="113.5">100nF</text>
<text x="149.2" y="109.5">C9</text>
<text x="149.2" y="113.5">100nF</text>
<text x="156.8" y="109.5">C10</text>
<text x="156.8" y="113.5">100nF</text>
<text x="69.8" y="118.3">R6</text>
<text x="123.7" y="116.5">GND</text>
<text x="131.3" y="116.5">GND</text>
<text x="138.9" y="116.5">GND</text>
<text x="146.5" y="116.5">GND</text>
<text x="154.1" y="116.5">GND</text>
<text x="229.7" y="116.8">+3V3</text>
<text x="30.4" y="121.9">+3V3</text>
<text x="33.6" y="124.8">C1</text>
<text x="39.2" y="121.9">+3V3</text>
<text x="46.2" y="125.4">VCC</text>
<text x="49.1" y="121.6">IC3</text>
<text x="51.5" y="125.4">OUT</text>
<text x="69.8" y="123.4">R7</text>
<text x="218.1" y="124.2">GND</text>
<text x="218.4" y="121.6">VCC</text>
<text x="223.7" y="121.6">J43</text>
<text x="223.7" y="124.2">J44</text>
<text x="31" y="131.8">GND</text>
<text x="33.6" y="128.7">100nF</text>
<text x="46.2" y="128">OE</text>
<text x="48.4" y="131.8">Xosc</text>
<text x="51.3" y="128">GND</text>
<text x="57.6" y="131.8">GND</text>
<text x="69.8" y="128.5">R8</text>
<text x="218.1" y="129.2">GND</text>
<text x="218.1" y="126.7">GND</text>
<text x="218.1" y="131.8">GND</text>
<text x="223.7" y="129.2">J46</text>
<text x="223.7" y="126.7">J45</text>
<text x="223.7" y="131.8">J47</text>
<text x="230.3" y="135.6">GND</text>
<text x="44.5" y="141.9">LED1</text>
<text x="53.2" y="142.4">R1</text>
<text x="58.3" y="140.9">+3V3</text>
<text x="38.6" y="148.3">GND</text>
<text x="44.2" y="147">Green</text>
<text x="30.4" y="177.7">VBUS</text>
<text x="37.1" y="177.5">PWR_FLAG</text>
<text x="28.2" y="183.8">PWR_FLAG</text>
<text x="39.8" y="183.8">GND</text>
<text x="258.7" y="192">Logo1</text>
</g>
<g font-size="1.3" fill="#0f0f0f">
<text x="109.6" y="32.9">CLK_6</text>
<text x="166.3" y="32.9">LED_0</text>
<text x="166.3" y="35.4">LED_1</text>
<text x="213.9" y="34.2">LED_0</text>
<text x="54.6" y="38">USB_DM</text>
<text x="54.6" y="40.5">USB_DP</text>
<text x="166.3" y="38">LED_2</text>
<text x="166.3" y="40.5">LED_3</text>
<text x="213.9" y="41.8">LED_1</text>
<text x="166.3" y="43.1">LED_4</text>
<text x="166.3" y="45.6">LED_5</text>
<text x="109.6" y="53.2">CLK_4</text>
<text x="166.3" y="53.2">BUTTON</text>
<text x="166.3" y="48.1">LED_6</text>
<text x="166.3" y="50.7">LED_7</text>
<text x="213.9" y="49.4">LED_2</text>
<text x="166.3" y="55.8">JTAGSEL</text>
<text x="166.3" y="58.3">TMS</text>
<text x="213.9" y="57">LED_3</text>
<text x="166.3" y="65.9">TDO</text>
<text x="166.3" y="63.4">TDI</text>
<text x="166.3" y="60.8">TCK</text>
<text x="213.9" y="64.6">LED_4</text>
<text x="166.3" y="71">DONE</text>
<text x="166.3" y="68.5">RECONFIG</text>
<text x="109.6" y="76.1">CLK_3</text>
<text x="213.9" y="72.3">LED_5</text>
<text x="213.9" y="79.9">LED_6</text>
<text x="213.9" y="87.5">LED_7</text>
<text x="111.6" y="93.9">RXD</text>
<text x="111.9" y="91.3">TXD</text>
<text x="30.4" y="98.9">USB_DM</text>
<text x="30.6" y="101.5">USB_DP</text>
<text x="73.6" y="101.5">RXD</text>
<text x="73.6" y="98.9">TXD</text>
<text x="212.3" y="98.9">BUTTON</text>
<text x="77.4" y="119.3">CLK_6</text>
<text x="77.4" y="124.3">CLK_4</text>
<text x="77.4" y="129.4">CLK_3</text>
</g>
<g font-size="1.3" fill="#a90000">
<text x="118" y="32.9">10</text>
<text x="118" y="35.4">11</text>
<text x="161.2" y="32.9">40</text>
<text x="161.2" y="35.4">41</text>
<text x="118" y="38">13</text>
<text x="118" y="40.5">14</text>
<text x="161.2" y="38">42</text>
<text x="161.2" y="40.5">43</text>
<text x="118" y="43">15</text>
<text x="118" y="45.6">16</text>
<text x="161.2" y="43">44</text>
<text x="161.2" y="45.6">45</text>
<text x="118" y="48.1">17</text>
<text x="118" y="50.7">18</text>
<text x="118" y="53.2">19</text>
<text x="161.2" y="48.1">46</text>
<text x="161.2" y="50.7">47</text>
<text x="161.2" y="53.2">48</text>
<text x="118" y="55.7">20</text>
<text x="118" y="58.3">21</text>
<text x="161.8" y="55.7">3</text>
<text x="161.8" y="58.3">4</text>
<text x="118" y="60.8">22</text>
<text x="118" y="63.4">23</text>
<text x="118" y="65.9">24</text>
<text x="161.8" y="60.8">5</text>
<text x="161.8" y="63.4">6</text>
<text x="161.8" y="65.9">7</text>
<text x="118" y="68.4">27</text>
<text x="118" y="71">28</text>
<text x="161.8" y="68.4">8</text>
<text x="161.8" y="71">9</text>
<text x="43.7" y="74.8">1</text>
<text x="43.7" y="77.3">3</text>
<text x="56.4" y="77.3">2</text>
<text x="56.4" y="74.8">5</text>
<text x="118" y="73.5">29</text>
<text x="118" y="76.1">30</text>
<text x="161.2" y="76.1">12</text>
<text x="118" y="78.6">31</text>
<text x="118" y="81.1">32</text>
<text x="118" y="83.7">33</text>
<text x="161.2" y="81.1">36</text>
<text x="161.2" y="78.6">37</text>
<text x="161.8" y="83.7">1</text>
<text x="118" y="86.2">34</text>
<text x="118" y="88.8">35</text>
<text x="161.2" y="86.2">25</text>
<text x="161.8" y="88.8">2</text>
<text x="118" y="91.3">38</text>
<text x="118" y="93.8">39</text>
<text x="161.2" y="91.3">26</text>
<text x="161.2" y="93.8">49</text>
<text x="41.2" y="101.5">5</text>
<text x="41.2" y="98.9">6</text>
<text x="41.2" y="96.4">7</text>
<text x="59" y="98.9">2</text>
<text x="59" y="96.4">3</text>
<text x="59" y="101.5">4</text>
<text x="41.2" y="104">8</text>
<text x="59" y="104">1</text>
<text x="43.7" y="124.3">4</text>
<text x="56.4" y="124.3">3</text>
<text x="43.7" y="126.9">1</text>
<text x="56.4" y="126.9">2</text>
</g>
<g font-size="1" fill="#006464">
<text x="239.7" y="42.7">20K</text>
<text x="56.6" y="57.7" transform="rotate(-90 56.6 57.7)">5.1K</text>
<text x="61.7" y="57.7" transform="rotate(-90 61.7 57.7)">5.1K</text>
<text x="239.7" y="73.2">20K</text>
<text x="66.7" y="99.8">0</text>
<text x="66.7" y="102.4">0</text>
<text x="69.6" y="120.1">100</text>
<text x="69.6" y="125.2">100</text>
<text x="69.6" y="130.3">100</text>
<text x="53" y="144.3">20K</text>
</g>
</svg>
